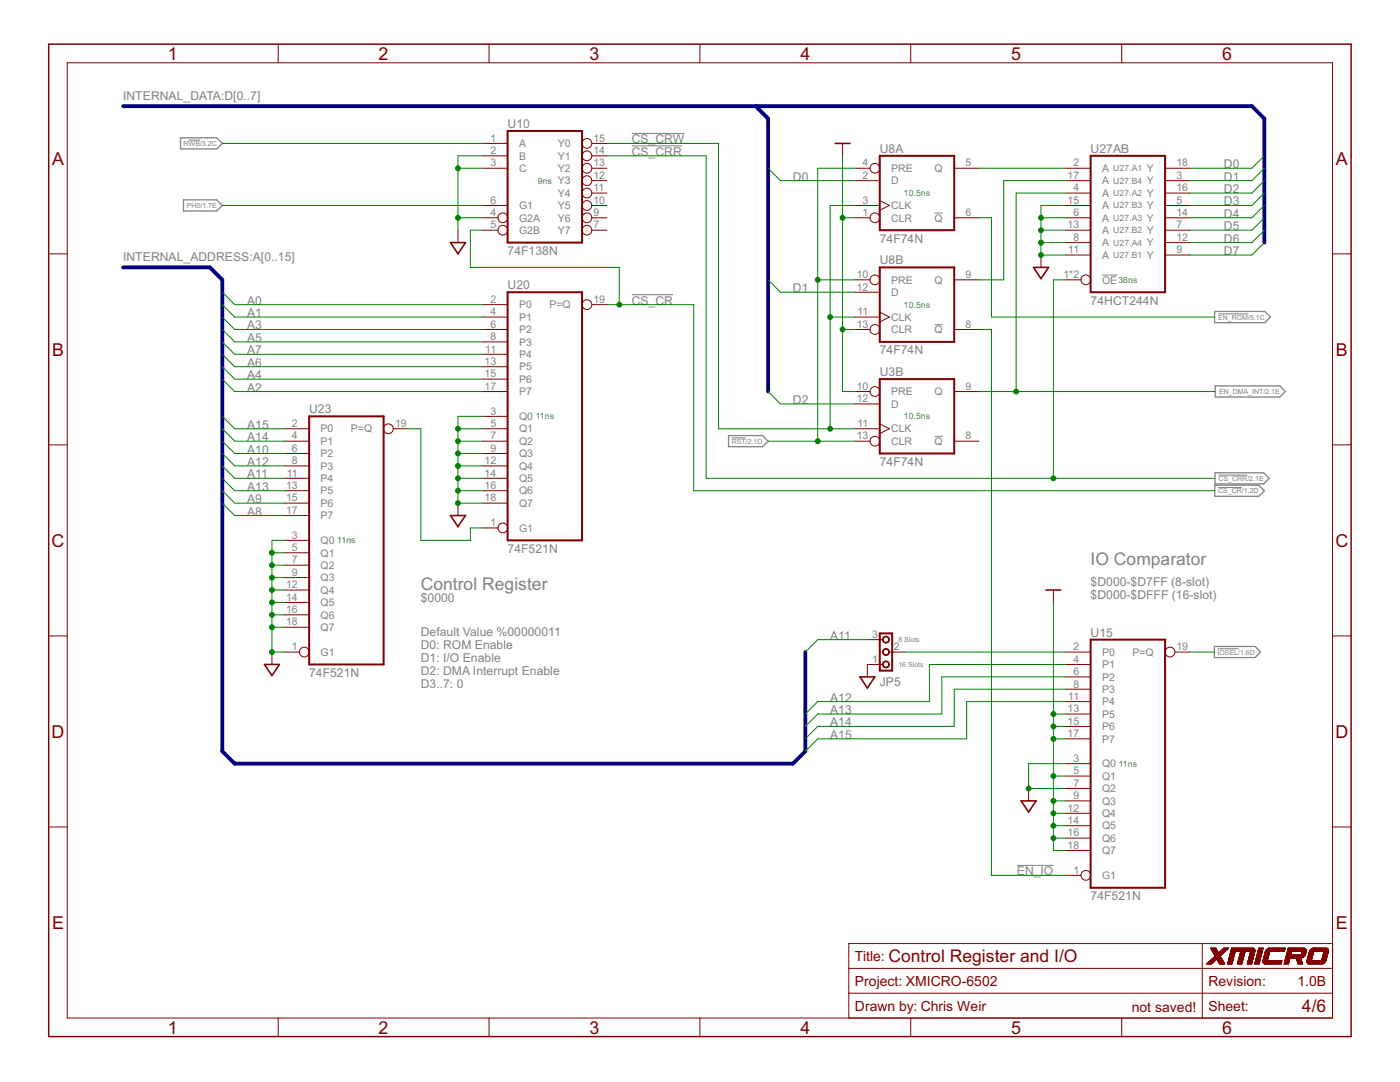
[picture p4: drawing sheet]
<svg xmlns="http://www.w3.org/2000/svg" width="279mm" height="216mm" viewBox="0 0 279 216" stroke-linecap="round" stroke-linejoin="round" font-family="sans-serif">
<g fill="none" stroke="#808080" stroke-width=".2">
<path d="M37.6 28h2.3M126.1 29.1h10M126.1 26.6h10.5M126.1 58.8h8.2M186.5 42.5h1.7M219.9 54.9h3.1M186.5 64.8h1.7M243.1 62.6h6M146 87.4h2.8M186.5 87.1h1.7M243.1 97.3h4.8M243.2 94.8h5.7"/>
<path d="M243 129.5h4.1M202.9 172.7h7.3"/>
</g>
<path d="M36 27.5h7.3l1.1 1.1-1.1 1.1h-7.3zM36.6 39.9h6.7l1.1 1.1-1.1 1.1h-6.7zM242.4 62.1h10l1.2 1.2-1.2 1.1h-10zM242.5 77h12.9l1.1 1.1-1.1 1.1h-12.9zM145.4 86.9h6.8l1.1 1.1-1.1 1.1h-6.8zM242.4 96.8h8.8l1.1 1.1-1.1 1.1h-8.8zM242.5 94.3h9.7l1.1 1.1-1.1 1.2h-9.7zM242.3 129h8.2l1.1 1.1-1.1 1.1h-8.2z" fill="none" stroke="#808080" stroke-width=".25"/>
<path d="M101.3 26.1h14.9v22.3h-14.9zM175.6 31.1h14.8v14.8h-14.8zM217.7 31.1h14.8v27.2h-14.8zM101.3 58.3h14.9v49.5h-14.9zM175.6 53.4h14.8v14.8h-14.8zM175.6 75.6h14.8v14.9h-14.8zM61.7 83.1h14.9v49.5h-14.9zM175.6 126.4h2.5v7.4h-2.5zM217.7 127.6h14.8v49.5h-14.8z" fill="none" stroke="#800000" stroke-width=".4"/>
<g fill="none" stroke="#800000" stroke-width=".2">
<path d="M13.4 12.5h252.5v190.6h-252.5zM55.5 8.8v3.7M97.6 8.8v3.7M139.7 8.8v3.7M181.8 8.8v3.7M223.9 8.8v3.7M96.4 33.6h4.9M96.4 28.6h4.9M96.4 31.1h4.9M118.1 36h3M118.1 33.6h3M118.1 28.6h3"/>
<path d="M118.1 31.1h3M118.1 38.5h3M168.1 28.6v2.5M170.6 36h5M170.6 33.6h3.1M190.4 33.6h5M212.7 36h5M212.7 33.6h5M212.7 38.5h5M232.5 36h5M232.5 33.6h5M232.5 38.5h5"/>
<path d="M9.7 50.7h3.7M91.4 45.9v2.5M96.4 43.5h3M96.4 41h4.9M96.4 45.9h3M118.1 43.5h3M118.1 41h3M118.1 45.9h3M170.6 43.5h3.1M170.6 41h5M170.6 58.3h5M170.6 55.8h3.1"/>
<path d="M175.6 40l1.9 1-1.9 1M190.4 43.5h5M190.4 55.8h5M207.8 50.9v2.5M212.7 43.5h5M212.7 41h5M212.7 55.8h3M212.7 45.9h5M212.7 48.4h5M212.7 50.9h5M232.5 43.5h5M232.5 41h5"/>
<path d="M232.5 45.9h5M232.5 48.4h5M232.5 50.9h5M265.9 50.7h3.7M96.4 78.1h4.9M96.4 65.7h4.9M96.4 63.3h4.9M96.4 60.8h4.9M96.4 68.2h4.9M96.4 70.7h4.9M96.4 73.2h4.9M96.4 75.6h4.9"/>
<path d="M118.1 60.8h3M170.6 78.1h3.1M170.6 65.7h3.1M170.6 63.3h5M175.6 62.3l1.9 1-1.9 .9M190.4 78.1h5M190.4 65.7h5M9.7 88.8h3.7M56.7 88h5M56.7 85.6h5M56.7 90.5h5M56.7 93h5"/>
<path d="M56.7 95.4h5M56.7 97.9h5M78.5 85.6h3M96.4 88h4.9M96.4 85.6h4.9M96.4 83.1h4.9M96.4 90.5h4.9M96.4 93h4.9M96.4 95.4h4.9M96.4 97.9h4.9M170.6 88h3.1M170.6 80.6h5"/>
<path d="M170.6 85.6h5M175.6 84.6l1.9 1-1.9 .9M190.4 88h5M265.9 88.8h3.7M56.7 100.4h5M56.7 107.8h5M56.7 110.3h5M56.7 112.8h5M56.7 115.3h5M56.7 117.7h5M56.7 102.9h5M91.4 100.4v2.5"/>
<path d="M96.4 105.3h3M96.4 100.4h4.9M210.2 117.7v2.5M9.7 126.9h3.7M54.3 130.1v2.5M56.7 130.1h3.1M56.7 120.2h5M56.7 122.7h5M56.7 125.2h5M173.1 127.6h3.1M176.2 132.6h-3.1v2.5M177.4 130.1h3.1"/>
<path d="M212.7 130.1h5M212.7 132.6h5M212.7 135.1h5M212.7 137.5h5M212.7 140h5M234.4 130.1h3.1M265.9 126.9h3.7M205.3 157.3v2.5M212.7 152.4h5M212.7 154.9h5M212.7 157.3h5M212.7 159.8h5"/>
<path d="M212.7 142.5h5M212.7 144.9h5M212.7 147.4h5M9.7 165h3.7M212.7 174.7h3M212.7 162.3h5M212.7 164.8h5M212.7 167.2h5M212.7 169.7h5M265.9 165h3.7M169.4 193.2h96.5M169.4 198.2h96.5"/>
<path d="M239.9 188.3v14.8M241.6 189.2h1.1M241.7 189.3h1M241.7 189.4h1M241.7 189.4l1.1 .1M241.8 189.5h1M241.8 192.3h-1M241.8 189.6h1.1M241.9 192.3h-1M241.9 189.6l1 .1M241.9 189.7h1M241.9 192.2l-1 .1"/>
<path d="M241.9 191.3h1.9M241.9 189.7l1.1 .1M242 192.2h-1M242 189.8h1M242 191.3h1.8M242 192.1l-1 .1M242 189.9h1M242.1 190h1M242.1 192.1h-1M242.1 191.2h1.7M242.1 192h-.9M242.1 191.2h1.6"/>
<path d="M242.1 190.1h1M242.1 190.1h2.1M242.2 192h-1M242.2 191.1h1.5M242.2 190.2h1.9M242.2 191.9l-1 .1M242.3 191.1h1.4M242.3 191.9h-1M242.3 191h1.3M242.3 190.4h1.6M242.3 191.8l-.9 .1M242.4 190.9h1.2"/>
<path d="M242.4 191.8h-1M242.4 190.6h1.3M242.4 191.7h-.9M242.5 190.9h1M242.5 190.7h1M242.5 191.7h-1M242.5 190.8h1M242.5 191.6h-.9M242.6 191.6h-1M242.7 191.5l-1 .1M242.7 191.5h-.9M242.8 191.4l-1 .1"/>
<path d="M242.9 191.4l1 .1M242.9 191.5h1M243 191.6h1M243 191.7h1.1M243.1 191.7h1M243.1 191.8h1M243.1 191.8l1 .1M243.1 191.9h1.1M243.2 191.9l1 .1M243.2 192h1M243.2 192.1h1.1M243.3 192.1l1 .1"/>
<path d="M243.3 192.2h1M243.3 192.2l1.1 .1M243.4 192.3h1M243.6 190.7h-1.1M243.6 190.6h-1.2M243.8 190.5h-1.4M243.9 191.4h-2M243.9 190.4h-1.6M244 190.3l-1.7 .1M244.1 190.3h-1.9M244.1 190.2h-1.9M244.2 189.2h1l-1.7 1.6 .9 1.6h-1l-.6-1.1-1 1.1h-1l1.7-1.6"/>
<path d="M244.3 189.2l-1.1 1-.6-1h-1l.9 1.6M244.3 190.1h-1M244.3 190l-1 .1M244.4 190h-1M244.4 189.9h-1M244.5 189.9h-1M244.5 189.8l-1 .1M244.6 189.8h-1M244.6 189.7l-1 .1M244.7 189.7h-1M244.8 189.6l-1 .1M244.8 189.6h-1"/>
<path d="M244.9 189.5h-1M245 189.4l-1 .1M245 192.3h.9M245 192.2h.9M245 189.4h-1M245 192.1h.9M245.1 192h.8M245.1 189.3l-1 .1M245.1 192h.9M245.1 191.9h.9M245.1 191.8h.9M245.1 189.3h-1"/>
<path d="M245.2 191.7h.8M245.2 191.6h.8M245.2 189.2l-1 .1M245.2 191.5h.9M245.2 191.4h.9M245.3 191.3h.8M245.3 191.2h.8M245.3 191.1h.9M245.3 191h.9M245.4 190.9h.8M245.4 190.8h.9M245.4 190.7h.9"/>
<path d="M245.4 190.6h.9M245.5 190.5h.8M245.5 190.4h.9M245.5 190.3h.9M245.5 190.2h.9M245.6 190.2h.8M245.6 190.1h.8M245.6 190h.9M245.6 189.9h.9M245.7 189.7h4.7M245.7 189.6h4.7M245.7 189.5h4.7"/>
<path d="M245.7 189.4h4.7M245.8 189.3h4.5M245.8 189.2l4.4 .1M245.9 192.3h-.9M245.9 192.2l-.9 .1M245.9 192.1h-.9M246 191.9h-.9M246 191.8l-.9 .1M246 191.7h-.8M246.1 191.6h-.9M246.1 191.4l-.9 .1M246.2 191.2h-.9"/>
<path d="M246.2 191.1h-.9M246.2 190.9h-.8M246.3 190.8h-.9M246.3 190.7h-.9M246.3 190.5h-.9M246.4 190.4l-.9 .1M246.4 190.3h-.9M246.4 190.1h-.8M246.5 190l-.9 .1M247 192.3h.8M247 192.1h.9M247 192h.9"/>
<path d="M247.1 192h.8M247.1 191.9h.8M247.1 191.8h.9M247.1 191.7h.9M247.1 191.6h.9M247.2 191.6h.8M247.2 191.5h.9M247.2 191.4h.9M247.2 191.3h.9M247.2 191.2h.9M247.3 191.2h.8M247.3 191h.9"/>
<path d="M247.3 190.9h.9M247.4 190.8h.8M247.4 190.6h.9M247.4 190.5h.9M247.5 190.4h.8M247.5 190.2h.9M247.5 190.1h.9M247.6 190h.8M247.6 189.9h.9M247.6 189.9l-.6 2.5h.8l.7-2.5M247.8 192.3h-.8M247.9 192.2l-.9 .1"/>
<path d="M247.9 192.2h-.9M247.9 192.1h-.9M247.9 191.9l-.8 .1M248 191.8l-.9 .1M248 191.7h-.9M248.1 191.5l-.9 .1M248.1 191.4l-.9 .1M248.1 191.2h-.8M248.2 191.1h-.9M248.2 190.8h-.8M248.3 190.7h-.9M248.3 190.5h-.9"/>
<path d="M248.3 190.4l-.8 .1M248.3 190.4h-.8M248.4 190.3h-.9M248.4 190.1h-.9M248.4 190l-.8 .1M248.9 192.3h.9M249 192.2h.8M249 192.1h.9M249 192h.9M249 191.9h.9M249.1 191.8h.8M249.1 191.7h.9"/>
<path d="M249.1 191.6h.9M249.2 191.4h.8M249.2 191.3h.9M249.2 191.2h.9M249.3 191h.8M249.3 190.9h.8M249.3 190.9h.9M249.3 190.8h.9M249.4 190.6h.8M249.4 190.5h.9M249.4 190.4h.9M249.5 190.3h.8"/>
<path d="M249.5 190.2h.8M249.5 190.1h.9M249.5 190h.9M249.6 190h.8M249.6 189.9h.8M249.6 189.9l-.7 2.5h.9l.6-2.4M249.8 192.2h-.8M249.9 192.1l-.9 .1M250 191.7h-.9M250 191.5h-.8M250 191.4h-.8M250.1 191.3h-.9"/>
<path d="M250.1 189.2h.1M250.1 191.2l-.9 .1M250.1 191.1h-.8M250.1 189.2h-4.3l-.8 3.2h.9l.6-2.5M250.1 191h-.8M250.2 189.2v.1M250.2 190.8h-.9M250.2 190.7h-.8M250.2 189.3h.1M250.3 190.6h-.9M250.3 190.3l-.9 .1M250.3 189.3l.1 .1"/>
<path d="M250.4 190.2h-.9M250.4 189.4v.1M250.4 192.3h.9M250.4 189.8l-4.8 .1M250.4 189.5v.1M250.4 192.2h.9M250.4 189.8h-4.7M250.4 189.6v.2M250.4 189.8v.2M250.5 192.1h.8M250.5 192h.9M250.5 191.9h.9"/>
<path d="M250.6 191.7h.8M250.6 191.6h.9M250.6 191.5h.9M250.7 191.3h.8M250.7 191.2h.9M250.7 191.1h.9M250.7 191h.9M250.8 190.9h.8M250.8 190.9h.9M250.8 190.8h.9M250.8 190.7h.9M250.9 190.6h.8"/>
<path d="M250.9 190.5h.8M250.9 190.5h.9M250.9 190.3h.9M251 190.2h.8M251 190.1h.8M251 190.1h.9M251 189.9h.9M251.1 189.8h.8M251.1 189.7h.8M251.1 189.6h.9M251.1 189.5h.9M251.2 189.4h.8"/>
<path d="M251.2 189.3h.9M251.2 189.2h.9M251.2 189.2h.9l-.8 3.2h-.9zM251.3 192.3h-.9M251.4 192h-.9M251.4 191.9l-.9 .1M251.4 191.9h-.9M251.4 191.8h-.9M251.5 191.6h-.9M251.5 191.5l-.9 .1M251.5 191.4h-.8M251.5 191.3h-.8"/>
<path d="M251.6 191.2h-.9M251.6 191.1l-.9 .1M251.6 191h-.8M251.7 190.9h-.9M251.7 190.6h-.9M251.8 190.5h-.9M251.8 190.4h-.9M251.8 190.2h-.8M251.8 190.1l-.8 .1M251.9 190h-.9M251.9 189.8h-.8M251.9 189.7l-.8 .1"/>
<path d="M252 189.6h-.9M252 189.5h-.9M252.1 191.9h3.7M252.1 191.8h3.7M252.1 189.3l-.9 .1M252.1 191.9l.2 .4M252.1 191.8v.1M252.1 191.7h3.7l-.1 .7-3.4-.1M252.1 192h3.6M252.1 192h3.7M252.1 191.7h3.7M252.1 191.6h.8"/>
<path d="M252.1 191.7v.1M252.1 192.1h3.6M252.1 191.5h.9M252.1 191.5v.2M252.1 191.4h.9M252.1 192.2h3.6M252.2 191.3h.8M252.2 192.2h3.5M252.2 191.2h.8M252.2 191.1h.9M252.2 191h.9M252.2 192.3h3.5"/>
<path d="M252.3 190.9h.8M252.3 190.8h.9M252.3 192.3h3.4M252.3 190.7h.9M252.3 190.6h.9M252.3 190.5h.9M252.4 190.5h.8M252.4 190.4h.8M252.4 190.4h.9M252.4 190.3h.9M252.4 190.2h.9M252.5 190.1h.8"/>
<path d="M252.5 190h.8M252.5 190h.9M252.5 190l-.4 1.5M252.5 189.9h.9M252.5 189.8v.2M252.6 189.8h3.7M252.6 189.7h3.7M252.6 189.7l-.1 .1M252.6 189.7h3.8M252.7 189.6h3.7M252.7 189.5h3.7M252.7 189.5l-.1 .2"/>
<path d="M252.8 189.5h3.6M252.9 189.4h3.5M253 191.6h-.9M253 189.3l-.3 .2M253 191.3h-.9M253 191.2l-.8 .1M253.1 189.3h3.4M253.1 191.1h-.9M253.1 191h-.9M253.1 190.9h-.9M253.2 190.8l-.9 .1M253.2 189.2h3.3l-.2 .7"/>
<path d="M253.2 190.7h-.9M253.2 190.6h-.9M253.2 189.2l-.2 .1M253.3 190.3l-.9 .1M253.4 189.9h-.9M253.4 189.9l-.5 1.8M255.8 191.9h-3.7M255.8 191.8l-3.7 .1M256.3 192.3h.8M256.3 192.3h.9M256.3 192.2h.9M256.3 192.1h.9"/>
<path d="M256.3 189.8l-3.8 .1M256.3 192h.9M256.3 189.7l-3.7 .1M256.4 192h.8M256.4 191.9h.9M256.4 191.8h.9M256.4 189.4h-3.5M256.5 191.7h.8M256.5 191.6h.8M256.5 189.3h-3.5M256.5 191.5h.9M256.5 191.4h.9"/>
<path d="M256.6 191.3h.8M256.6 191.2h2.9M256.7 190.8h3.6M256.8 190.5h3.7M256.8 190.5h.8M256.8 190.4h.8M256.8 190.4h.9M256.8 190.3h.9M256.8 190.2h.9M256.9 190.1h.8M256.9 190h.8M256.9 189.9h.9"/>
<path d="M256.9 189.8h3.8M257 189.7h3.7M257 189.6h3.7M257 189.5h3.7M257 189.5h3.6M257 189.4h3.6M257.1 189.3l3.5 .1M257.1 189.3h3.4M257.1 189.2h3.2M257.1 189.2l3.3 .1M257.1 189.2l-.8 3.2h.8l.4-1.2M257.1 189.2l.7 .7-.2 .6"/>
<path d="M257.2 192.2h-.9M257.2 192.1h-.9M257.2 192h-.8M257.3 191.7h-.9M257.3 191.6h-.8M257.4 191.3h-.9M257.4 191.2l-.8 .1M257.7 190.4h-.9M257.7 190.2h-.9M257.7 190.1l-.8 .1M257.8 190h-.9M257.8 189.9h-.9"/>
<path d="M258.7 191.2l.4 1.2h.9l-.5-1.2M258.7 191.2h.9M258.7 191.3h.9M258.7 191.4h.9M258.8 191.4h.8M258.8 191.5h.9M258.8 191.6h.9M258.8 191.7h.9M258.9 191.7h.8M258.9 191.8h.9M258.9 191.9h.9M259 191.9l.8 .1"/>
<path d="M259 192h.8M259 192.1h.9M259 192.2h.9M259.1 192.2l.8 .1M259.1 192.3h.8M259.7 190.4h.9M259.7 190.3h.9M259.8 190.2h.8M259.8 190.1h.8M259.8 190h.8M259.8 191.1l-3.2 .1M259.8 189.9h.9"/>
<path d="M259.8 189.9l-.1 .6M260 191.1h-3.4M260 191.1l-.5 .1M260.1 191l-3.5 .1M260.1 191h-3.5M260.2 190.9h-3.6M260.2 190.9l-.2 .2M260.2 190.9h-3.5M260.3 190.8l-3.6 .1M260.3 189.2l.2 .1M260.3 190.8h-3.6M260.3 190.8l-.1 .1"/>
<path d="M260.4 190.7h-3.7M260.4 190.6h-3.7M260.5 190.6h-3.8M260.5 189.3l.1 .1M260.5 190.5l-.2 .3M260.5 190.5h-.8M260.5 190.4l-.8 .1M260.5 190.5h.1M260.6 190.4h-.9M260.6 190.4l-.1 .1M260.6 189.4v.1M260.6 190.2h-.8"/>
<path d="M260.6 190.1h-.8M260.6 189.5h.1M260.7 190h-.9M260.7 189.9l-.1 .5M260.7 189.9h-.9M260.7 189.8l-3.8 .1M260.7 189.7h-3.7M260.7 189.6h-3.7M260.7 189.5v.3M260.7 189.8v.1M260.8 191.9l.1 .1M260.9 191.7h3.7"/>
<path d="M260.9 191.6h.8M260.9 191.7l-.1 .2M260.9 192v.1M260.9 192.1h3.5M260.9 191.6v.1M260.9 192.1h3.4M260.9 191.5h.8M260.9 191.4h.9M260.9 192.1v.1M260.9 192.2h3.3M260.9 192.2h.1M260.9 191.3h.9"/>
<path d="M261 192.2h3.2M261 191.2h.8M261 192.2l.1 .1M261 191.1h.9M261 192.3h3.1M261 190.9h.9M261.1 190.8h.8M261.1 192.3h2.9M261.1 190.7h.9M261.1 190.6h.9M261.2 190.4h.8M261.2 190.3h.9"/>
<path d="M261.2 190.2h.9M261.3 190.1h.8M261.3 190h.8M261.3 190l-.4 1.6M261.3 189.9h.9M261.4 189.8l-.1 .2M261.5 189.5h3.6M261.6 189.5h3.5M261.6 189.5l-.2 .3M261.7 189.4h3.3M261.7 191.5l-.8 .1M261.7 189.3h3.3"/>
<path d="M261.7 189.3l-.1 .2M261.8 191.4h-.9M261.8 191.3h-.9M261.9 191.1l-.9 .1M261.9 189.3h3M261.9 189.3h-.2M261.9 191h-.9M261.9 190.9h-.9M261.9 190.8h-.8M262 190.7l-.9 .1M262 189.2h2.8M262 189.2l-.1 .1"/>
<path d="M262 190.5h-.8M262.1 190.3l-.9 .1M262.1 189.2h-.1M262.2 189.9h-.9M262.2 189.2l-.5 2.5M263.8 191.6h.8M263.8 191.5h.9M263.8 191.4h.9M263.8 191.3h.9M263.9 191.3h.8M263.9 191.2h.9M263.9 191.1h.9"/>
<path d="M263.9 191h.9M263.9 190.9h.9M264 190.9h.8M264 190.8h.9M264 190.7h.9M264 190.6h.9M264.1 192.3h-3M264.1 190.5h.8M264.1 190.3h.9M264.2 190.2h.8M264.2 192.2l-.1 .1M264.2 190.1h.8"/>
<path d="M264.2 189.9h.9M264.2 189.9l-.4 1.8M264.4 192h-3.5M264.5 191.9h-3.6M264.5 191.8l-3.6 .1M264.6 191.8h-3.7M264.6 191.7l-.4 .5M264.6 191.6v.1M264.7 191.5h-.9M264.7 189.2h.2M264.7 191.4h-.9M264.7 191.3h-.8"/>
<path d="M264.8 191l-.9 .1M264.8 190.9h-.8M264.9 189.2l.1 .2M264.9 190.6h-.9M264.9 190.5l-.8 .1M265 190.4h-.9M265 190.2h-.9M265 189.4h.1M265 190.1l-.8 .1M265 189.4l-3.4 .1M265 189.4l.1 .2M265.1 190h-.9"/>
<path d="M265.1 189.9l-.5 1.7M265.1 189.6v.1M265.1 189.8l-3.8 .1M265.1 189.8h-3.7M265.1 189.7l-3.7 .1M265.1 189.7h-3.7M265.1 189.6l-3.6 .1M265.1 189.6h-3.6M265.1 189.8v.1M265.1 189.7v.1M265.9 188.3h-96.5v14.8M55.5 203.1v3.7"/>
<path d="M97.6 203.1v3.7M139.7 203.1v3.7M181.8 203.1v3.7M223.9 203.1v3.7"/>
<circle cx="117.1" cy="38.5" r=".97"/>
<circle cx="117.1" cy="28.6" r=".97"/>
<circle cx="117.1" cy="33.6" r=".97"/>
<circle cx="117.1" cy="31.1" r=".97"/>
<circle cx="117.1" cy="36" r=".97"/>
<circle cx="174.6" cy="33.6" r=".97"/>
<circle cx="100.4" cy="43.5" r=".97"/>
<circle cx="100.4" cy="45.9" r=".97"/>
<circle cx="117.1" cy="43.5" r=".97"/>
<circle cx="117.1" cy="41" r=".97"/>
<circle cx="117.1" cy="45.9" r=".97"/>
<circle cx="174.6" cy="43.5" r=".97"/>
<circle cx="174.6" cy="55.8" r=".97"/>
<circle cx="216.7" cy="55.8" r=".97"/>
<circle cx="117.1" cy="60.8" r=".97"/>
<circle cx="174.6" cy="78.1" r=".97"/>
<circle cx="174.6" cy="65.7" r=".97"/>
<circle cx="77.5" cy="85.6" r=".97"/>
<circle cx="174.6" cy="88" r=".97"/>
<circle cx="100.4" cy="105.3" r=".97"/>
<circle cx="60.7" cy="130.1" r=".97"/>
<circle cx="233.5" cy="130.1" r=".97"/>
<circle cx="216.7" cy="174.7" r=".97"/>
</g>
<path d="M166.7 28.6h2.9M89.9 48.4h3l-1.5 2.3zM206.3 53.4h3l-1.5 2.2zM89.9 102.9h3l-1.5 2.2zM208.7 117.7h3M52.8 132.6h3l-1.5 2.2zM171.6 135.1h3l-1.5 2.2zM203.8 159.8h3l-1.5 2.2z" fill="none" stroke="#800000" stroke-width=".32"/>
<path d="M9.7 8.8h259.9v198h-259.9z" fill="none" stroke="#800000" stroke-width=".3"/>
<g fill="#800000" stroke="#800000" stroke-width=".2">
<path d="M176.3 127.2a.69 .69 0 0 1 1.1 0 .69 .69 0 0 1-.4 1.1 .69 .69 0 0 1-.9-.7h.2a.55 .55 0 0 1 .8-.4 .55 .55 0 0 1 .1 .9 .55 .55 0 0 1-.9-.3v-.2h-.2z" fill-rule="evenodd"/>
<path d="M176.3 132.1a.69 .69 0 0 1 1.1 .1 .69 .69 0 0 1-.4 1 .69 .69 0 0 1-.9-.6h.2a.55 .55 0 0 1 .8-.5 .55 .55 0 0 1 .1 .9 .55 .55 0 0 1-.9-.2v-.2h-.2z" fill-rule="evenodd"/>
<path d="M176.3 129.7a.69 .69 0 0 1 1.1 0 .69 .69 0 0 1-.4 1.1 .69 .69 0 0 1-.9-.7h.2a.55 .55 0 0 1 .8-.5 .55 .55 0 0 1 .1 .9 .55 .55 0 0 1-.9-.2v-.2h-.2z" fill-rule="evenodd"/>
</g>
<path d="M24.6 21.2h225.3l2.4 2.5v24.7M150.8 21.2l2.5 2.5v54.4M24.6 53.4h17.3l2.5 2.4v94.1l2.4 2.5h111.4l2.5-2.5v-19.8" fill="none" stroke="#000080" stroke-width=".76"/>
<g fill="none" stroke="#008000" stroke-width=".2">
<path d="M44.4 28.6h52M91.4 33.6h5M96.4 31.1h-5v14.8M121.1 28.6h22.3v57h27.2M121.1 31.1h19.8v64.3h101.5M153.3 33.6l2.5 2.4h14.8M168.1 31.1v47h2.5M170.6 33.6h-7.4v54.4M195.4 33.6h17.3M212.7 38.5h-9.9v39.6M212.7 36h-12.4v19.8h-4.9M252.3 31.1l-2.4 2.5h-12.4"/>
<path d="M252.3 38.5l-2.4 2.5h-12.4M252.3 36l-2.4 2.5h-12.4M252.3 33.6l-2.4 2.4h-12.4M44.4 41h52M44.4 58.3l2.4 2.5h49.6M91.4 43.5h5M96.4 45.9h-2.5v7.5h29.7v7.4M153.3 55.8l2.5 2.5h14.8M163.2 55.8h7.4M168.1 43.5h2.5M170.6 41h-4.9v44.6M195.4 43.5h2.5v19.8h44.5"/>
<path d="M207.8 43.5h4.9M207.8 48.4h4.9M207.8 45.9h4.9M212.7 55.8h-2.5v39.6M212.7 41h-4.9v9.9h4.9M252.3 41l-2.4 2.5h-12.4M252.3 48.4l-2.4 2.5h-12.4M252.3 45.9l-2.4 2.5h-12.4M252.3 43.5l-2.4 2.4h-12.4M44.4 75.6l2.4 2.5h49.6M44.4 63.3l2.4 2.4h49.6M44.4 60.8l2.4 2.5h49.6"/>
<path d="M44.4 73.2l2.4 2.4h49.6M44.4 65.7l2.4 2.5h49.6M44.4 70.7l2.4 2.5h49.6M44.4 68.2l2.4 2.5h49.6M121.1 60.8h17.4v37.1h103.9M153.3 78.1l2.5 2.5h14.8M165.7 63.3h4.9M168.1 65.7h2.5M195.4 78.1h47M195.4 65.7h2.5v109h14.8M44.4 83.1l2.4 2.5h9.9M44.4 85.6l2.4 2.4h9.9"/>
<path d="M44.4 95.4l2.4 2.5h9.9M44.4 90.5l2.4 2.5h9.9M44.4 97.9l2.4 2.5h9.9M44.4 93l2.4 2.4h9.9M44.4 88l2.4 2.5h9.9M81.5 85.6h2.5v22.2h9.9v-2.5h2.5M91.4 85.6h5M91.4 88h5M91.4 97.9h5M91.4 93h5M91.4 95.4h5M91.4 90.5h5"/>
<path d="M96.4 83.1h-5v17.3h5M153.3 88h17.3M44.4 100.4l2.4 2.5h9.9M54.3 117.7h2.4M54.3 112.8h2.4M54.3 115.3h2.4M54.3 110.3h2.4M56.7 107.8h-2.4v22.3h2.4M54.3 125.2h2.4M54.3 122.7h2.4M54.3 120.2h2.4M173.1 127.6h-9.9l-2.5 2.5"/>
<path d="M180.5 130.1h32.2M210.2 120.2v49.5h2.5M212.7 135.1h-24.7v7.4h-24.8l-2.5 2.4M212.7 137.5h-22.3v7.4h-27.2l-2.5 2.5M212.7 140h-19.8v7.4h-29.7l-2.5 2.5M212.7 132.6h-27.2v7.4h-22.3l-2.5 2.5M237.5 130.1h4.9M210.2 154.9h2.5M210.2 142.5h2.5M210.2 144.9h2.5M210.2 147.4h2.5M210.2 159.8h2.5"/>
<path d="M212.7 152.4h-7.4v4.9h7.4M210.2 162.3h2.5M210.2 164.8h2.5M210.2 167.2h2.5"/>
</g>
<g fill="#008000" stroke="#008000" stroke-width=".2">
<circle cx="168.1" cy="65.7" r=".49"/>
<circle cx="168.1" cy="43.5" r=".49"/>
<circle cx="210.2" cy="154.9" r=".49"/>
<circle cx="210.2" cy="142.5" r=".49"/>
<circle cx="210.2" cy="144.9" r=".49"/>
<circle cx="210.2" cy="147.4" r=".49"/>
<circle cx="210.2" cy="162.3" r=".49"/>
<circle cx="210.2" cy="164.8" r=".49"/>
<circle cx="210.2" cy="167.2" r=".49"/>
<circle cx="210.2" cy="159.8" r=".49"/>
<circle cx="91.4" cy="97.9" r=".49"/>
<circle cx="91.4" cy="95.4" r=".49"/>
<circle cx="91.4" cy="93" r=".49"/>
<circle cx="91.4" cy="88" r=".49"/>
<circle cx="91.4" cy="90.5" r=".49"/>
<circle cx="91.4" cy="85.6" r=".49"/>
<circle cx="91.4" cy="100.4" r=".49"/>
<circle cx="54.3" cy="122.7" r=".49"/>
<circle cx="54.3" cy="120.2" r=".49"/>
<circle cx="54.3" cy="117.7" r=".49"/>
<circle cx="54.3" cy="112.8" r=".49"/>
<circle cx="54.3" cy="115.3" r=".49"/>
<circle cx="54.3" cy="110.3" r=".49"/>
<circle cx="54.3" cy="125.2" r=".49"/>
<circle cx="54.3" cy="130.1" r=".49"/>
<circle cx="91.4" cy="33.6" r=".49"/>
<circle cx="91.4" cy="43.5" r=".49"/>
<circle cx="207.8" cy="48.4" r=".49"/>
<circle cx="207.8" cy="45.9" r=".49"/>
<circle cx="207.8" cy="43.5" r=".49"/>
<circle cx="207.8" cy="50.9" r=".49"/>
<circle cx="205.3" cy="157.3" r=".49"/>
<circle cx="202.8" cy="78.1" r=".49"/>
<circle cx="163.2" cy="55.8" r=".49"/>
<circle cx="163.2" cy="88" r=".49"/>
<circle cx="123.6" cy="60.8" r=".49"/>
<circle cx="210.2" cy="95.4" r=".49"/>
<circle cx="165.7" cy="63.3" r=".49"/>
<circle cx="165.7" cy="85.6" r=".49"/>
</g>
<g font-size="4" fill="#800000">
<text x="33.5" y="11.9">1</text>
<text x="75.6" y="11.9">2</text>
<text x="117.6" y="11.9">3</text>
<text x="159.7" y="11.9">4</text>
<text x="201.8" y="11.9">5</text>
<text x="243.9" y="11.9">6</text>
<text x="10.4" y="32.9">A</text>
<text x="266.6" y="32.9">A</text>
<text x="10.4" y="71">B</text>
<text x="266.6" y="71">B</text>
<text x="10.3" y="109.1">C</text>
<text x="266.5" y="109.1">C</text>
<text x="10.3" y="147.2">D</text>
<text x="266.5" y="147.2">D</text>
<text x="10.4" y="185.3">E</text>
<text x="266.6" y="185.3">E</text>
<text x="33.5" y="206.3">1</text>
<text x="75.6" y="206.3">2</text>
<text x="117.6" y="206.3">3</text>
<text x="159.7" y="206.3">4</text>
<text x="201.8" y="206.3">5</text>
<text x="243.9" y="206.3">6</text>
</g>
<g font-size="3.9" fill="#808080">
<text x="217.7" y="112.8">IO Comparator</text>
<text x="84" y="117.7">Control Register</text>
</g>
<g font-size="3.9" fill="#800000">
<text x="177.3" y="192">Control Register and I/O</text>
<text x="259.8" y="201.9">4/6</text>
</g>
<g font-size="3.1" fill="#800000">
<text x="170.6" y="191.7">Title:</text>
<text x="170.6" y="196.7">Project: XMICRO-6502</text>
<text x="241.2" y="196.7">Revision:</text>
<text x="259" y="196.7">1.0B</text>
<text x="170.6" y="201.6">Drawn by: Chris Weir</text>
<text x="225.9" y="201.9">not saved!</text>
<text x="241.2" y="201.6">Sheet:</text>
</g>
<g font-size="2.7" fill="#808080">
<text x="24.6" y="19.9">INTERNAL_DATA:D[0..7]</text>
<text x="101.3" y="25.5">U10</text>
<text x="126.1" y="28.6">CS_CRW</text>
<text x="126.1" y="31.1">CS_CRR</text>
<text x="175.6" y="30.5">U8A</text>
<text x="217.7" y="30.5">U27AB</text>
<text x="244.3" y="33.6">D0</text>
<text x="158.2" y="36">D0</text>
<text x="244.3" y="36">D1</text>
<text x="244.3" y="38.5">D2</text>
<text x="244.3" y="41">D3</text>
<text x="244.3" y="43.5">D4</text>
<text x="244.3" y="45.9">D5</text>
<text x="24.6" y="52.1">INTERNAL_ADDRESS:A[0..15]</text>
<text x="101.3" y="50.9">74F138N</text>
<text x="175.6" y="48.4">74F74N</text>
<text x="175.6" y="52.7">U8B</text>
<text x="244.3" y="48.4">D6</text>
<text x="244.3" y="50.9">D7</text>
<text x="101.3" y="57.7">U20</text>
<text x="158.2" y="58.3">D1</text>
<text x="49.3" y="60.8">A0</text>
<text x="49.3" y="63.3">A1</text>
<text x="49.3" y="65.7">A3</text>
<text x="126.1" y="60.8">CS_CR</text>
<text x="217.7" y="60.8">74HCT244N</text>
<text x="49.3" y="68.2">A5</text>
<text x="49.3" y="70.7">A7</text>
<text x="175.6" y="70.7">74F74N</text>
<text x="49.3" y="75.6">A4</text>
<text x="49.3" y="73.2">A6</text>
<text x="175.6" y="75">U3B</text>
<text x="49.3" y="78.1">A2</text>
<text x="61.7" y="82.5">U23</text>
<text x="158.2" y="80.6">D2</text>
<text x="49.3" y="85.5">A15</text>
<text x="49.3" y="88">A14</text>
<text x="49.3" y="93">A12</text>
<text x="49.3" y="95.4">A11</text>
<text x="49.3" y="90.5">A10</text>
<text x="175.6" y="93">74F74N</text>
<text x="49.3" y="97.9">A13</text>
<text x="49.3" y="100.4">A9</text>
<text x="49.3" y="102.9">A8</text>
<text x="101.3" y="110.3">74F521N</text>
<text x="217.7" y="117">$D000-$D7FF (8-slot)</text>
<text x="217.7" y="119.6">$D000-$DFFF (16-slot)</text>
<text x="84" y="120.2">$0000</text>
<text x="84" y="126.9">Default Value %00000011</text>
<text x="84" y="129.5">D0: ROM Enable</text>
<text x="165.7" y="127.6">A11</text>
<text x="217.7" y="127">U15</text>
<text x="61.7" y="135.1">74F521N</text>
<text x="84" y="132.1">D1: I/O Enable</text>
<text x="84" y="134.7">D2: DMA Interrupt Enable</text>
<text x="84" y="137.3">D3..7: 0</text>
<text x="175.6" y="136.8">JP5</text>
<text x="165.7" y="142.5">A13</text>
<text x="165.7" y="140">A12</text>
<text x="165.7" y="147.4">A15</text>
<text x="165.7" y="145">A14</text>
<text x="202.9" y="174.7">EN_IO</text>
<text x="217.7" y="179.6">74F521N</text>
</g>
<g font-size="2.3" fill="#808080">
<text x="97.9" y="28.3">1</text>
<text x="103.6" y="29.4">A</text>
<text x="111.3" y="29.4">Y0</text>
<text x="118.4" y="28.3">15</text>
<text x="97.9" y="30.7">2</text>
<text x="97.9" y="33.2">3</text>
<text x="103.6" y="31.8">B</text>
<text x="103.6" y="34.3">C</text>
<text x="111.3" y="34.3">Y2</text>
<text x="111.3" y="31.8">Y1</text>
<text x="118.4" y="35.7">12</text>
<text x="118.4" y="33.2">13</text>
<text x="118.4" y="30.7">14</text>
<text x="172.1" y="35.7">2</text>
<text x="172.1" y="33.2">4</text>
<text x="177.9" y="34.3">PRE</text>
<text x="186.5" y="34.3">Q</text>
<text x="192.7" y="33.2">5</text>
<text x="213.1" y="35.7">17</text>
<text x="214.2" y="33.2">2</text>
<text x="219.9" y="34.3">A</text>
<text x="228.9" y="34.3">Y</text>
<text x="234.8" y="33.2">18</text>
<text x="234.8" y="35.7">3</text>
<text x="97.9" y="40.6">6</text>
<text x="103.6" y="41.7">G1</text>
<text x="111.3" y="41.7">Y5</text>
<text x="111.3" y="39.3">Y4</text>
<text x="111.3" y="36.8">Y3</text>
<text x="118.4" y="40.6">10</text>
<text x="118.4" y="38.2">11</text>
<text x="172.1" y="40.6">3</text>
<text x="177.9" y="36.8">D</text>
<text x="177.9" y="41.7">CLK</text>
<text x="213.1" y="40.6">15</text>
<text x="214.2" y="38.2">4</text>
<text x="219.9" y="39.3">A</text>
<text x="219.9" y="41.7">A</text>
<text x="219.9" y="36.8">A</text>
<text x="228.9" y="39.3">Y</text>
<text x="228.9" y="41.7">Y</text>
<text x="228.9" y="36.8">Y</text>
<text x="234.8" y="38.2">16</text>
<text x="234.8" y="40.6">5</text>
<text x="97.9" y="43.1">4</text>
<text x="97.9" y="45.6">5</text>
<text x="103.6" y="44.2">G2A</text>
<text x="103.6" y="46.7">G2B</text>
<text x="111.3" y="46.7">Y7</text>
<text x="111.3" y="44.2">Y6</text>
<text x="118.4" y="45.6">7</text>
<text x="118.4" y="43.1">9</text>
<text x="172.1" y="43.1">1</text>
<text x="177.9" y="44.2">CLR</text>
<text x="186.5" y="44.2">Q</text>
<text x="192.7" y="43.1">6</text>
<text x="213.1" y="45.6">13</text>
<text x="214.2" y="43.1">6</text>
<text x="219.9" y="44.2">A</text>
<text x="219.9" y="46.7">A</text>
<text x="228.9" y="44.2">Y</text>
<text x="228.9" y="46.7">Y</text>
<text x="234.8" y="43.1">14</text>
<text x="234.8" y="45.6">7</text>
<text x="213.2" y="50.5">11</text>
<text x="214.2" y="48.1">8</text>
<text x="219.9" y="49.2">A</text>
<text x="219.9" y="51.6">A</text>
<text x="228.9" y="49.2">Y</text>
<text x="228.9" y="51.6">Y</text>
<text x="234.8" y="48.1">12</text>
<text x="234.8" y="50.5">9</text>
<text x="171" y="58">12</text>
<text x="171" y="55.5">10</text>
<text x="177.9" y="59.1">D</text>
<text x="177.9" y="56.6">PRE</text>
<text x="186.5" y="56.6">Q</text>
<text x="192.7" y="55.5">9</text>
<text x="212.2" y="55.5">1*2</text>
<text x="219.9" y="56.6">OE</text>
<text x="97.9" y="60.4">2</text>
<text x="97.9" y="62.9">4</text>
<text x="97.9" y="65.4">6</text>
<text x="103.6" y="61.5">P0</text>
<text x="103.6" y="64">P1</text>
<text x="109.6" y="61.5">P=Q</text>
<text x="118.4" y="60.4">19</text>
<text x="171" y="65.4">13</text>
<text x="171.1" y="62.9">11</text>
<text x="177.9" y="64">CLK</text>
<text x="192.7" y="65.4">8</text>
<text x="96.9" y="70.3">11</text>
<text x="97.9" y="67.9">8</text>
<text x="103.6" y="66.5">P2</text>
<text x="103.6" y="69">P3</text>
<text x="103.6" y="71.4">P4</text>
<text x="177.9" y="66.5">CLR</text>
<text x="186.5" y="66.5">Q</text>
<text x="96.7" y="72.8">13</text>
<text x="96.7" y="75.3">15</text>
<text x="96.7" y="77.8">17</text>
<text x="103.6" y="73.9">P5</text>
<text x="103.6" y="76.4">P6</text>
<text x="171" y="77.8">10</text>
<text x="192.7" y="77.8">9</text>
<text x="97.9" y="82.7">3</text>
<text x="103.6" y="83.8">Q0</text>
<text x="103.6" y="78.9">P7</text>
<text x="171" y="80.2">12</text>
<text x="177.9" y="81.3">D</text>
<text x="177.9" y="78.9">PRE</text>
<text x="186.5" y="78.9">Q</text>
<text x="58.3" y="85.2">2</text>
<text x="58.3" y="87.7">4</text>
<text x="64" y="86.3">P0</text>
<text x="64" y="88.8">P1</text>
<text x="70" y="86.3">P=Q</text>
<text x="78.8" y="85.2">19</text>
<text x="97.9" y="85.2">5</text>
<text x="97.9" y="87.7">7</text>
<text x="103.6" y="86.3">Q1</text>
<text x="103.6" y="88.8">Q2</text>
<text x="171" y="87.7">13</text>
<text x="171.1" y="85.2">11</text>
<text x="177.9" y="88.8">CLR</text>
<text x="177.9" y="86.3">CLK</text>
<text x="186.5" y="88.8">Q</text>
<text x="192.7" y="87.7">8</text>
<text x="57.2" y="95.1">11</text>
<text x="58.3" y="90.2">6</text>
<text x="58.3" y="92.6">8</text>
<text x="64" y="91.2">P2</text>
<text x="64" y="93.7">P3</text>
<text x="96.7" y="92.6">12</text>
<text x="96.7" y="95.1">14</text>
<text x="97.9" y="90.2">9</text>
<text x="103.6" y="91.2">Q3</text>
<text x="103.6" y="93.7">Q4</text>
<text x="57.1" y="97.6">13</text>
<text x="57.1" y="100.1">15</text>
<text x="64" y="96.2">P4</text>
<text x="64" y="98.7">P5</text>
<text x="64" y="101.1">P6</text>
<text x="96.7" y="97.6">16</text>
<text x="96.7" y="100.1">18</text>
<text x="103.6" y="96.2">Q5</text>
<text x="103.6" y="98.7">Q6</text>
<text x="103.6" y="101.1">Q7</text>
<text x="57.1" y="102.5">17</text>
<text x="58.3" y="107.5">3</text>
<text x="64" y="103.6">P7</text>
<text x="97.9" y="105">1</text>
<text x="103.6" y="106.1">G1</text>
<text x="58.3" y="110">5</text>
<text x="58.3" y="112.4">7</text>
<text x="64" y="108.6">Q0</text>
<text x="64" y="111">Q1</text>
<text x="64" y="113.5">Q2</text>
<text x="57.1" y="117.4">12</text>
<text x="57.1" y="119.9">14</text>
<text x="58.3" y="114.9">9</text>
<text x="64" y="116">Q3</text>
<text x="64" y="118.5">Q4</text>
<text x="57.1" y="122.3">16</text>
<text x="57.1" y="124.8">18</text>
<text x="64" y="120.9">Q5</text>
<text x="64" y="123.4">Q6</text>
<text x="64" y="125.9">Q7</text>
<text x="58.3" y="129.8">1</text>
<text x="64" y="130.8">G1</text>
<text x="174.1" y="127.3">3</text>
<text x="178.4" y="129.8">2</text>
<text x="214.2" y="129.8">2</text>
<text x="219.9" y="130.8">P0</text>
<text x="226" y="130.8">P=Q</text>
<text x="234.8" y="129.8">19</text>
<text x="174.1" y="132.2">1</text>
<text x="214.2" y="132.2">4</text>
<text x="214.2" y="134.7">6</text>
<text x="214.2" y="137.2">8</text>
<text x="219.9" y="133.3">P1</text>
<text x="219.9" y="135.8">P2</text>
<text x="213.1" y="142.1">13</text>
<text x="213.2" y="139.7">11</text>
<text x="219.9" y="138.3">P3</text>
<text x="219.9" y="140.7">P4</text>
<text x="219.9" y="143.2">P5</text>
<text x="213.1" y="144.6">15</text>
<text x="213.1" y="147.1">17</text>
<text x="219.9" y="145.7">P6</text>
<text x="219.9" y="148.2">P7</text>
<text x="214.2" y="152">3</text>
<text x="214.2" y="154.5">5</text>
<text x="219.9" y="153.1">Q0</text>
<text x="219.9" y="155.6">Q1</text>
<text x="213.1" y="161.9">12</text>
<text x="214.2" y="157">7</text>
<text x="214.2" y="159.5">9</text>
<text x="219.9" y="158.1">Q2</text>
<text x="219.9" y="160.6">Q3</text>
<text x="213.1" y="164.4">14</text>
<text x="213.1" y="166.9">16</text>
<text x="219.9" y="163">Q4</text>
<text x="219.9" y="165.5">Q5</text>
<text x="219.9" y="168">Q6</text>
<text x="213.1" y="169.4">18</text>
<text x="219.9" y="170.5">Q7</text>
<text x="214.2" y="174.3">1</text>
<text x="219.9" y="175.4">G1</text>
</g>
<g font-size="1.9" fill="#808080">
<text x="222.2" y="34.2">U27.A1</text>
<text x="222.2" y="39.1">U27.A2</text>
<text x="222.2" y="41.6">U27.B3</text>
<text x="222.2" y="36.7">U27.B4</text>
<text x="222.2" y="44.1">U27.A3</text>
<text x="222.2" y="46.6">U27.B2</text>
<text x="222.2" y="49">U27.A4</text>
<text x="222.2" y="51.5">U27.B1</text>
</g>
<g font-size="1.9" fill="#008080">
<text x="107.3" y="36.7">9ns</text>
<text x="180.4" y="39.1">10.5ns</text>
<text x="223.2" y="56.5">38ns</text>
<text x="180.4" y="61.4">10.5ns</text>
<text x="106.9" y="83.7">11ns</text>
<text x="180.4" y="83.7">10.5ns</text>
<text x="67.3" y="108.4">11ns</text>
<text x="223.3" y="153">11ns</text>
</g>
<g font-size="1.6" fill="#808080">
<text x="36.6" y="29.1">RWB/3.2C</text>
<text x="37.3" y="41.5">PH0/1.7E</text>
<text x="243.1" y="63.8">EN_ROM/5.1C</text>
<text x="243.3" y="78.6">EN_DMA_INT/2.1E</text>
<text x="146" y="88.5">RST/2.1D</text>
<text x="243.2" y="95.9">CS_CRR/2.1E</text>
<text x="243.1" y="98.4">CS_CR/1.2D</text>
<text x="179.3" y="128.1">8 Slots</text>
<text x="243" y="130.6">IOSEL/1.6D</text>
<text x="179.3" y="133.1">16 Slots</text>
</g>
</svg>
